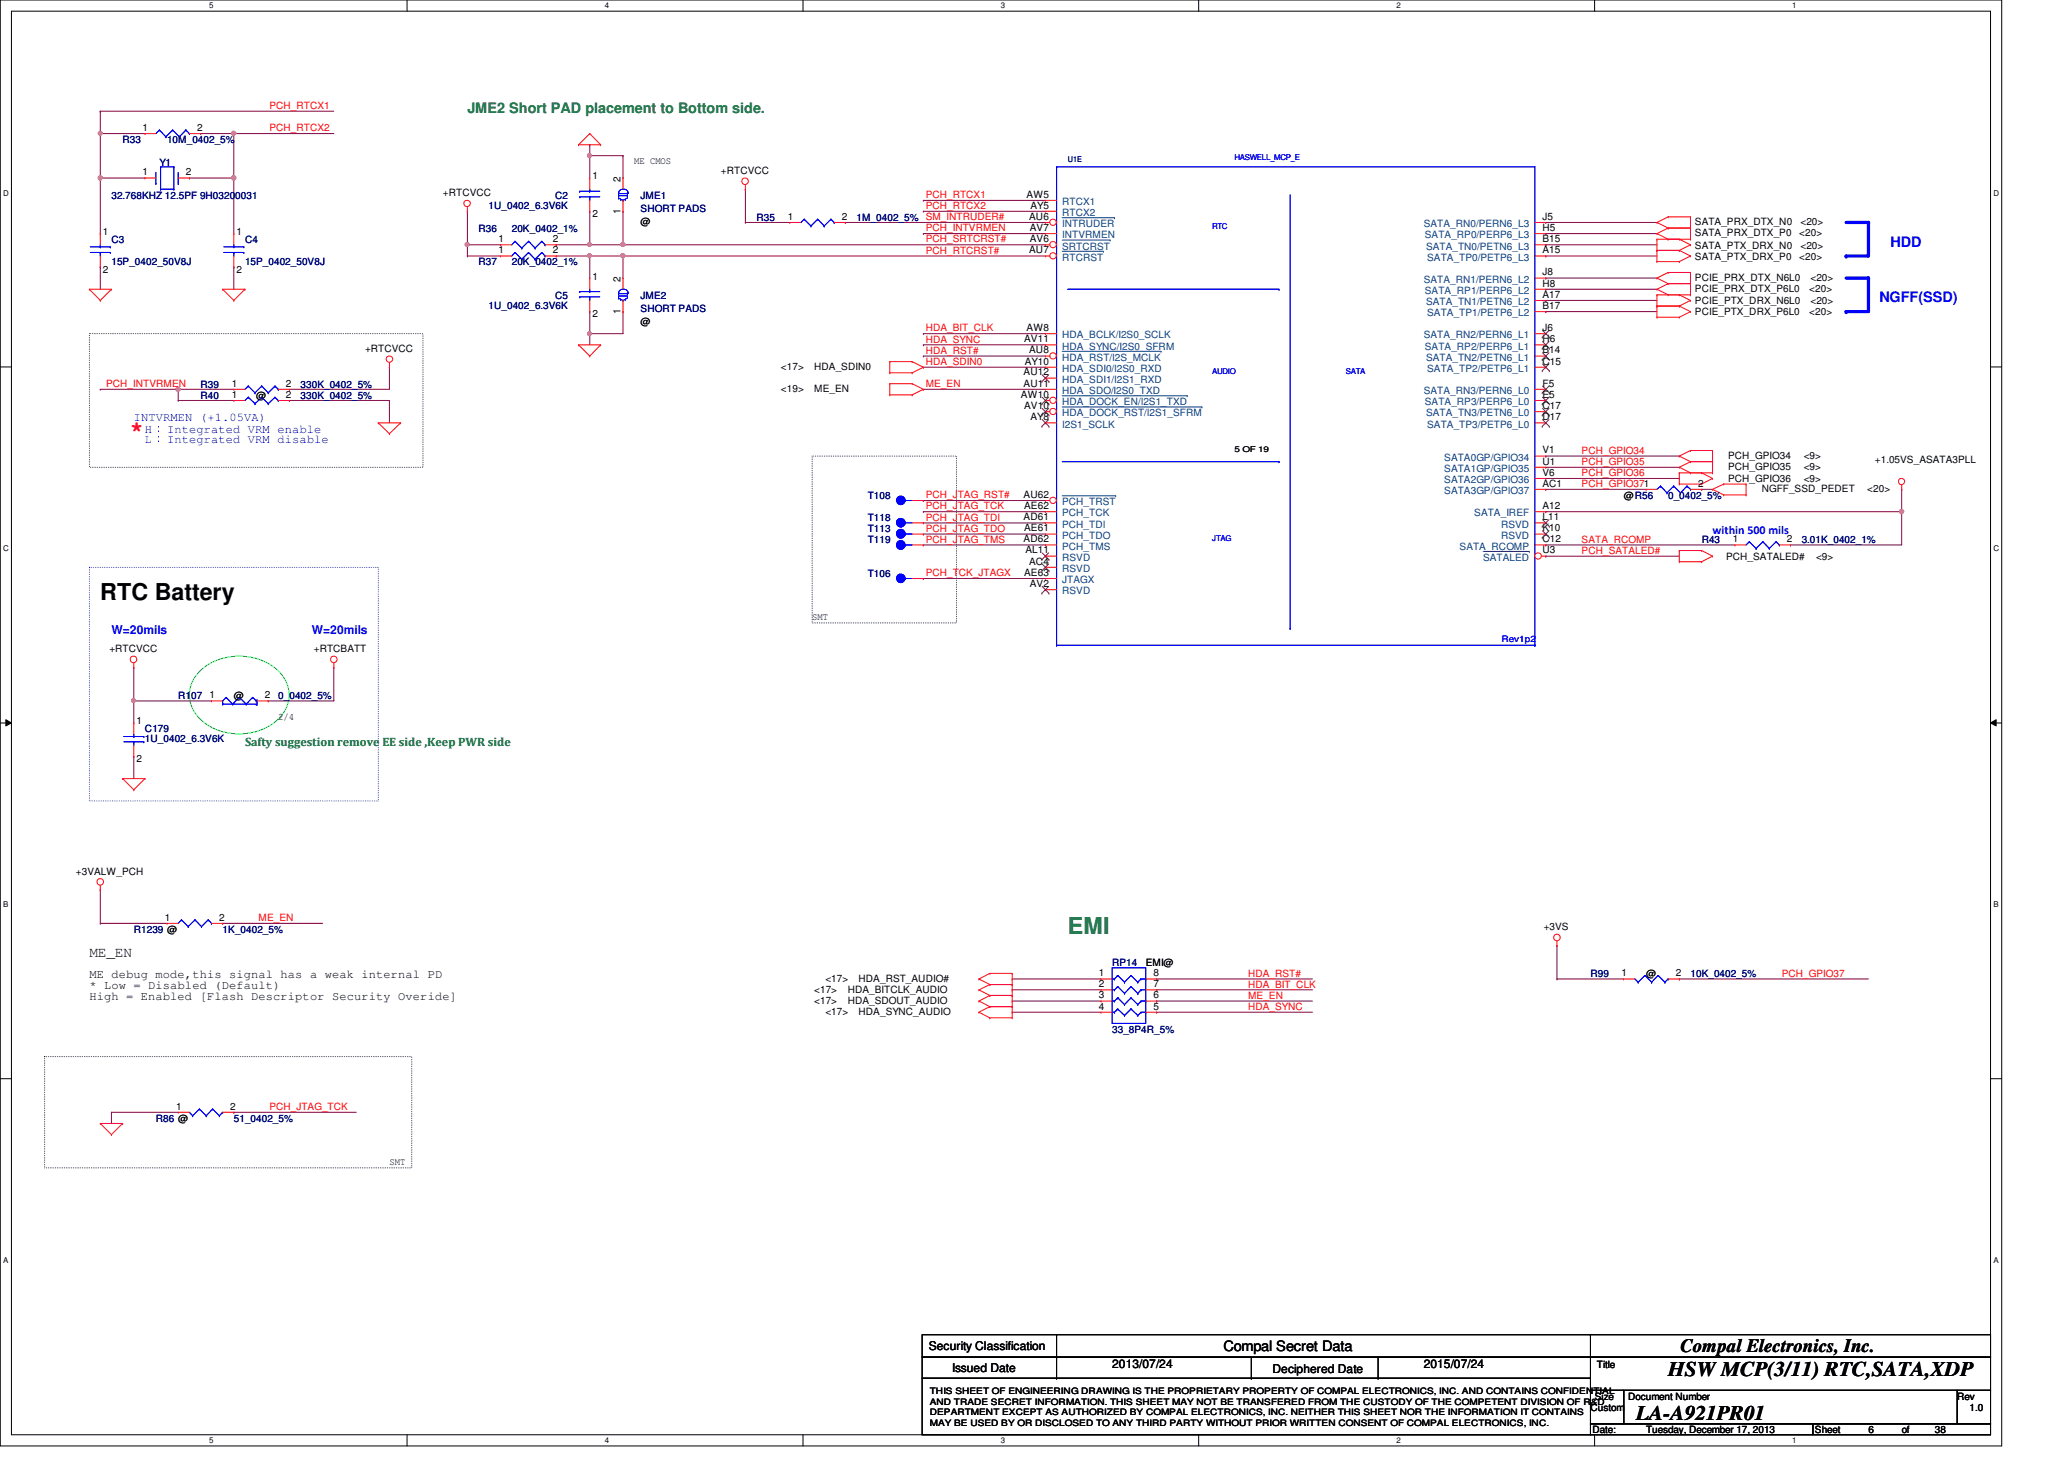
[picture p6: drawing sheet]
<svg xmlns="http://www.w3.org/2000/svg" width="297mm" height="210mm" viewBox="0 0 297 210" stroke-linecap="round" stroke-linejoin="round" font-family="sans-serif">
<path d="M0 0h288.1v208h-288.1zM1.6 1.6h284.9v204.8h-284.9z" fill="none" stroke="#000" stroke-width=".14"/>
<g fill="#fff">
<path d="M30.1 .2h.6v1.2h-.6z"/>
<path d="M30.1 206.6h.6v1.2h-.6z"/>
</g>
<path d="M58.6 0v1.6M58.6 206.4v1.6" fill="none" stroke="#000" stroke-width=".14"/>
<g fill="#fff">
<path d="M87 .2h.6v1.2h-.6z"/>
<path d="M87 206.6h.6v1.2h-.6z"/>
</g>
<path d="M115.6 0v1.6M115.6 206.4v1.6" fill="none" stroke="#000" stroke-width=".14"/>
<g fill="#fff">
<path d="M144 .2h.6v1.2h-.6z"/>
<path d="M144 206.6h.6v1.2h-.6z"/>
</g>
<path d="M172.5 0v1.6M172.5 206.4v1.6" fill="none" stroke="#000" stroke-width=".14"/>
<g fill="#fff">
<path d="M201 .2h.5v1.2h-.5z"/>
<path d="M201 206.6h.5v1.2h-.5z"/>
</g>
<path d="M229.5 0v1.6M229.5 206.4v1.6" fill="none" stroke="#000" stroke-width=".14"/>
<g fill="#fff">
<path d="M257.9 .2h.6v1.2h-.6z"/>
<path d="M257.9 206.6h.6v1.2h-.6z"/>
<path d="M.5 27.2h.7v1.2h-.7z"/>
<path d="M286.9 27.2h.8v1.2h-.8z"/>
<path d="M.5 78.4h.7v1.1h-.7z"/>
<path d="M286.9 78.4h.8v1.1h-.8z"/>
</g>
<path d="M0 52.8h1.6M286.5 52.8h1.6" fill="none" stroke="#000" stroke-width=".14"/>
<g fill="#fff">
<path d="M.5 129.6h.7v1.2h-.7z"/>
<path d="M286.9 129.6h.7v1.2h-.7z"/>
</g>
<path d="M0 104h1.6M.8 103.5l.8 .5-.8 .4zM286.5 104l.8-.5v.9zM286.5 104h1.6" fill="none" stroke="#000" stroke-width=".14"/>
<path d="M.8 103.5l.8 .5-.8 .4zM286.5 104l.8-.5v.9z" fill="#000"/>
<g fill="#fff">
<path d="M.5 180.8h.7v1.1h-.7z"/>
<path d="M286.9 180.8h.7v1.1h-.7z"/>
</g>
<path d="M0 155.2h1.6M286.5 155.2h1.6" fill="none" stroke="#000" stroke-width=".14"/>
<path d="M12.9 48h48v19.2h-48z" fill="none" stroke="#000" stroke-width=".14" stroke-dasharray="0 .3"/>
<path d="M265.7 36.8h3.2" fill="none" stroke="#00f" stroke-width=".47"/>
<circle cx="265.7" cy="36.8" r=".23" fill="#00f"/>
<path d="M265.7 32h3.2" fill="none" stroke="#00f" stroke-width=".47"/>
<circle cx="268.9" cy="32" r=".23" fill="#00f"/>
<path d="M268.9 32v4.8" fill="none" stroke="#00f" stroke-width=".47"/>
<circle cx="268.9" cy="32" r=".23" fill="#00f"/>
<path d="M12.9 81.6h41.5v33.6h-41.5z" fill="none" stroke="#00f" stroke-width=".14" stroke-dasharray="0 .3"/>
<path d="M28.6 96.7a8.4 8.4 0 0 1 11.9 .2 4.7 4.7 0 0 1-1.4 7.3 8.6 8.6 0 0 1-10.5-.9 4.6 4.6 0 0 1 0-6.6z" fill="none" stroke="#00ff40" stroke-width=".14"/>
<path d="M116.9 65.6h20.8v24h-20.8zM6.4 152h52.9v16h-52.9z" fill="none" stroke="#000" stroke-width=".14" stroke-dasharray="0 .3"/>
<path d="M268.9 40v4.8" fill="none" stroke="#00f" stroke-width=".47"/>
<circle cx="268.9" cy="40" r=".23" fill="#00f"/>
<path d="M265.7 44.8h3.2" fill="none" stroke="#00f" stroke-width=".47"/>
<circle cx="265.7" cy="44.8" r=".23" fill="#00f"/>
<path d="M265.7 40h3.2" fill="none" stroke="#00f" stroke-width=".47"/>
<circle cx="268.9" cy="40" r=".23" fill="#00f"/>
<g fill="none" stroke="#800040" stroke-width=".14">
<path d="M14.4 19.2h.1M14.4 19.2v6.4M33.7 19.2h.1M33.7 19.2h14.3M14.4 25.6h.1M14.4 25.6h6.5M27.3 25.6h.1M27.3 25.6h6.4M107.3 32h.1M107.3 27.2h.1M107.3 32h6.4M107.3 27.2v4.8"/>
<path d="M121.7 32h.1M121.7 32h28.7M132.9 30.4h.1M132.9 28.8h.1M132.9 33.6h.1M132.9 30.4h17.5M132.9 28.8h17.5M132.9 33.6h17.5M222.5 32h.1M222.5 33.6h.1M222.5 35.2h.1M222.5 36.8h.1"/>
<path d="M222.5 32h16M222.5 33.6h16M222.5 35.2h16M222.5 36.8h16M132.9 48h.1M132.9 49.6h.1M132.9 51.2h.1M132.9 52.8h.1M132.9 56h.1M132.9 48h17.5M132.9 49.6h17.5M132.9 51.2h17.5"/>
<path d="M132.9 52.8h17.5M132.9 56h17.5M132.9 72h.1M132.9 73.6h.1M132.9 75.2h.1M132.9 76.8h.1M132.9 78.4h.1M132.9 78.4h17.5M132.9 72h17.5M132.9 73.6h17.5M132.9 75.2h17.5M132.9 76.8h17.5"/>
<path d="M222.5 78.4h.1M222.5 67.2h.1M222.5 78.4h27.2M222.5 67.2h19.2M132.9 83.2h.1M132.9 83.2h17.5"/>
</g>
<circle cx="33.6" cy="19.2" r=".31" fill="#f0f"/>
<circle cx="33.6" cy="19.2" r=".31" fill="none" stroke="#f0f" stroke-width=".14"/>
<path d="M28.9 19.2h.1M28.9 19.2h4.8M33.7 19.2h.1M33.7 19.2v14.4M14.4 38.4h.1M14.4 38.4v3.2M33.7 25.6h.1" fill="none" stroke="#800040" stroke-width=".14"/>
<circle cx="33.6" cy="25.6" r=".32" fill="#f0f"/>
<circle cx="33.6" cy="25.6" r=".32" fill="none" stroke="#f0f" stroke-width=".14"/>
<path d="M14.4 16h.1M14.4 19.2h.1M14.4 16h33.6M14.4 19.2h6.5M33.7 38.4h.1M33.7 38.4v3.2" fill="none" stroke="#800040" stroke-width=".14"/>
<circle cx="14.4" cy="19.2" r=".3" fill="#f0f"/>
<circle cx="14.4" cy="19.2" r=".3" fill="none" stroke="#f0f" stroke-width=".14"/>
<path d="M14.4 25.6h.1M14.4 25.6v8" fill="none" stroke="#800040" stroke-width=".14"/>
<circle cx="14.4" cy="25.6" r=".31" fill="#f0f"/>
<circle cx="14.4" cy="25.6" r=".31" fill="none" stroke="#f0f" stroke-width=".14"/>
<path d="M14.4 16h.1M14.4 16v3.2M84.9 44.8h.1M84.9 48h.1M84.9 44.8v3.2M84.9 48h4.8" fill="none" stroke="#800040" stroke-width=".14"/>
<circle cx="84.8" cy="48" r=".3" fill="#f0f"/>
<circle cx="84.8" cy="48" r=".3" fill="none" stroke="#f0f" stroke-width=".14"/>
<path d="M67.3 30.4h.1M67.3 30.4v4.8M84.9 36.8h.1M84.9 36.8v3.2M84.9 36.8h4.8M89.7 36.8h.1M89.7 36.8v3.2M84.9 48h.1M84.9 48v1.6M89.7 44.8h.1M89.7 44.8v3.2" fill="none" stroke="#800040" stroke-width=".14"/>
<circle cx="67.2" cy="35.2" r=".3" fill="#f0f"/>
<circle cx="67.2" cy="35.2" r=".3" fill="none" stroke="#f0f" stroke-width=".14"/>
<path d="M67.3 35.2h.1M67.3 35.2h4.7M84.9 22.4h.1M84.9 22.4v3.2" fill="none" stroke="#800040" stroke-width=".14"/>
<circle cx="84.8" cy="22.4" r=".3" fill="#f0f"/>
<circle cx="84.8" cy="22.4" r=".3" fill="none" stroke="#f0f" stroke-width=".14"/>
<path d="M80 36.8h.1M80 36.8h4.9M84.9 22.4h.1M84.9 22.4h4.8M89.7 22.4h.1M89.7 22.4v3.2" fill="none" stroke="#800040" stroke-width=".14"/>
<circle cx="84.8" cy="36.8" r=".3" fill="#f0f"/>
<circle cx="84.8" cy="36.8" r=".3" fill="none" stroke="#f0f" stroke-width=".14"/>
<path d="M67.3 36.8h.1M67.3 35.2h.1M67.3 36.8h4.7M67.3 35.2v1.6M80 35.2h.1M84.9 20.8h.1M84.9 30.4h.1M84.9 35.2h.1M84.9 20.8v1.6M84.9 30.4v4.8M89.7 30.4h.1M89.7 30.4v4.8h-9.7" fill="none" stroke="#800040" stroke-width=".14"/>
<circle cx="84.8" cy="35.2" r=".3" fill="#f0f"/>
<circle cx="84.8" cy="35.2" r=".3" fill="none" stroke="#f0f" stroke-width=".14"/>
<path d="M89.7 35.2h.1M89.7 35.2h60.7" fill="none" stroke="#800040" stroke-width=".14"/>
<circle cx="89.6" cy="35.2" r=".31" fill="#f0f"/>
<circle cx="89.6" cy="35.2" r=".31" fill="none" stroke="#f0f" stroke-width=".14"/>
<path d="M89.7 36.8h.1M89.7 36.8h60.7" fill="none" stroke="#800040" stroke-width=".14"/>
<circle cx="89.6" cy="36.8" r=".31" fill="#f0f"/>
<circle cx="89.6" cy="36.8" r=".31" fill="none" stroke="#f0f" stroke-width=".14"/>
<path d="M25.7 56h.1M25.7 56h8M41.7 57.6h.1M41.7 56h.1M41.7 57.6h14.3M56 57.6h.1M56 52.8h.1M56 52.8v3.2h-14.3M56 57.6v3.2" fill="none" stroke="#800040" stroke-width=".14"/>
<circle cx="25.6" cy="56" r=".31" fill="#f0f"/>
<circle cx="25.6" cy="56" r=".31" fill="none" stroke="#f0f" stroke-width=".14"/>
<g fill="none" stroke="#800040" stroke-width=".14">
<path d="M14.4 56h.1M14.4 56h11.3M25.7 57.6h.1M25.7 56h.1M25.7 57.6h8M25.7 56v1.6M222.5 65.6h.1M222.5 73.6h.1M222.5 65.6h19.2M222.5 68.8h19.2M222.5 73.6h51.2M241.7 68.8h.1"/>
<path d="M244.9 70.4h.1M244.9 70.4h1.6M257.7 78.4h.1M273.7 73.6h.1M273.7 73.6v4.8h-16M48 96h.1M48 96v4.8M222.5 80h.1M222.5 80h19.2M19.3 100.8h.1M19.3 108.8h.1M19.3 100.8v3.2"/>
<path d="M19.3 108.8v3.2M14.4 128h.1M14.4 132.8h.1M14.4 128v4.8M14.4 132.8h9.6M32 132.8h.1M32 132.8h14.4M145.7 145.6h.1M145.7 144h.1M145.7 145.6h12.7M145.7 144h12.7M166.5 142.4h.1"/>
<path d="M166.5 140.8h.1M166.5 145.6h.1M166.5 145.6h22.4M166.5 142.4h22.4M166.5 140.8h22.4M16 160h.1M16 160h9.7M16 160v1.6M33.7 160h.1M33.7 160h17.6"/>
</g>
<circle cx="273.7" cy="73.6" r=".32" fill="#f0f"/>
<circle cx="273.7" cy="73.6" r=".32" fill="none" stroke="#f0f" stroke-width=".14"/>
<path d="M273.7 70.4h.1M273.7 70.4v3.2M19.3 100.8h.1M19.3 100.8h11.1M145.7 140.8h.1M145.7 142.4h.1M145.7 140.8h12.7M145.7 142.4h12.7M166.5 144h.1M166.5 144h22.4" fill="none" stroke="#800040" stroke-width=".14"/>
<circle cx="19.2" cy="100.8" r=".3" fill="#f0f"/>
<circle cx="19.2" cy="100.8" r=".3" fill="none" stroke="#f0f" stroke-width=".14"/>
<g fill="none" stroke="#800040" stroke-width=".14">
<path d="M222.5 40h.1M222.5 41.6h.1M222.5 43.2h.1M222.5 44.8h.1M222.5 40h16M222.5 41.6h16M222.5 43.2h16M222.5 44.8h16M222.5 70.4h.1M222.5 70.4h14.4M19.3 96h.1M19.3 96v4.8"/>
<path d="M38.6 100.8h.1M38.6 100.8h9.4M224.1 136h.1M224.1 136v4.8M224.1 140.8h.1M224.1 140.8h9.6M241.7 140.8h.1M241.7 140.8h27.2"/>
</g>
<g fill="none" stroke="#f00" stroke-width=".14">
<path d="M84.9 19.2h.1M84.9 19.2l1.5 1.6M84.9 19.2l-1.6 1.6M67.3 30.4h.1M67.3 29.8v.6M83.3 20.8h.1M83.3 20.8h3.1M86.4 20.8h.1M107.3 27.2h.1M107.3 26.6v.6M113.7 32h.1M113.7 32h1.6"/>
<path d="M120.1 32h1.6M121.7 32h.1M238.5 33.6h.1M238.5 34.4h.1M238.5 36h.1M238.5 37.6h.1M238.5 32h.1M238.5 33.6l1.6 .8M238.5 34.4h4.8M238.5 34.4v3.2M238.5 36h3.2M238.5 37.6h3.2"/>
<path d="M238.5 32l1.6 .8M240.1 32.8h.1M240.1 34.4h.1M240.1 31.2h.1M240.1 39.2h.1M240.1 32.8h3.2M240.1 32.8l-1.6 .8M240.1 31.2h3.2M240.1 31.2l-1.6 .8M240.1 39.2h3.2M240.1 39.2l-1.6 .8M241.7 34.4h.1"/>
<path d="M241.7 36h.1M241.7 37.6h.1M241.7 34.4l1.6 .8M241.7 36l1.6 .8M243.3 34.4h.1M243.3 32.8h.1M243.3 35.2h.1M243.3 36.8h.1M243.3 31.2h.1M243.3 39.2h.1M243.3 31.2v3.2M243.3 39.2v3.2"/>
<path d="M243.3 35.2l-1.6 .8M243.3 36.8l-1.6 .8M12.9 41.6h.1M12.9 41.6h3.1M12.9 41.6l1.5 1.6M14.4 43.2h.1M16 41.6h.1M16 41.6l-1.6 1.6M32 41.6h.1M32 41.6h3.3M32 41.6l1.7 1.6M33.7 43.2h.1"/>
<path d="M35.3 41.6h.1M35.3 41.6l-1.6 1.6M56 52.8h.1M56 52.2v.6M83.3 49.6h.1M83.3 49.6h3.1M83.3 49.6l1.6 1.6M84.9 51.2h.1M86.4 49.6h.1M86.4 49.6l-1.5 1.6M128.1 53.6h.1M128.1 52h.1"/>
<path d="M128.1 56.8h.1M128.1 55.2h.1M128.1 52h3.2M128.1 53.6h3.2M128.1 52v1.6M128.1 55.2v1.6M128.1 55.2h3.2M128.1 56.8h3.2M131.3 52h.1M131.3 53.6h.1M131.3 55.2h.1M131.3 56.8h.1"/>
<path d="M131.3 52l1.6 .8M131.3 55.2l1.6 .8M132.9 52.8h.1M132.9 56h.1M132.9 52.8l-1.6 .8M132.9 56l-1.6 .8M238.5 41.6h.1M238.5 42.4h.1M238.5 44h.1M238.5 45.6h.1M238.5 40h.1M238.5 42.4v3.2"/>
<path d="M238.5 41.6l1.6 .8M238.5 42.4h4.8M238.5 44h3.2M238.5 45.6h3.2M238.5 40l1.6 .8M240.1 40.8h.1M240.1 42.4h.1M240.1 40.8h3.2M240.1 40.8l-1.6 .8M241.7 42.4h.1M241.7 44h.1M241.7 45.6h.1"/>
<path d="M241.7 42.4l1.6 .8M241.7 44l1.6 .8M243.3 42.4h.1M243.3 40.8h.1M243.3 43.2h.1M243.3 44.8h.1M243.3 43.2l-1.6 .8M243.3 44.8l-1.6 .8M54.4 60.8h.1M54.4 60.8h3.3M54.4 60.8l1.6 1.6M56 62.4h.1"/>
<path d="M57.7 60.8h.1M57.7 60.8l-1.7 1.6M241.7 79.2h.1M241.7 67.2h.1M241.7 68h.1M241.7 69.6h.1M241.7 65.6h.1M241.7 79.2h3.2M241.7 68v1.6M241.7 79.2v1.6M241.7 67.2l1.6 .8M241.7 68h4.8"/>
<path d="M241.7 69.6h3.2M241.7 65.6l1.6 .8M243.3 66.4h.1M243.3 68h.1M243.3 64.8h.1M243.3 66.4h3.2M243.3 66.4l-1.6 .8M243.3 64.8h3.2M243.3 64.8l-1.6 .8M244.9 79.2h.1M244.9 68h.1M244.9 69.6h.1"/>
<path d="M244.9 79.2l1.6 .8M244.9 68l1.6 .8M246.5 68h.1M246.5 66.4h.1M246.5 70.4h.1M246.5 68.8h.1M246.5 64.8h.1M246.5 64.8v3.2M246.5 70.4l1.6 .8M246.5 68.8l-1.6 .8M248.1 69.6h.1M248.1 71.2h.1"/>
<path d="M248.1 69.6h3.2M248.1 69.6l-1.6 .8M248.1 71.2h3.2M251.3 71.2h.1M251.3 69.6h.1M251.3 69.6v1.6M273.7 70.4h.1M273.7 69.8v.6M19.3 96h.1M19.3 95.4v.6M48 96h.1M48 95.4v.6"/>
<path d="M241.7 80.8h.1M241.7 80.8h3.2M244.9 80.8h.1M246.5 80h.1M246.5 80l-1.6 .8M17.6 112h.1M17.6 112h3.3M17.6 112l1.7 1.6M19.3 113.6h.1M20.9 112h.1M20.9 112l-1.6 1.6M14.4 128h.1"/>
<path d="M14.4 127.4v.6M24 132.8h.1M24 132.8h1.7M30.4 132.8h1.6M32 132.8h.1M224.1 136h.1M224.1 135.4v.6M140.9 145.6h.1M140.9 142.4h.1M140.9 140.8h.1M140.9 144h.1M140.9 145.6l1.5 .8"/>
<path d="M140.9 142.4l1.5 .8M140.9 140.8l1.5 .8M140.9 144l1.5 .8M142.4 144.8h.1M142.4 146.4h.1M142.4 141.6h.1M142.4 143.2h.1M142.4 140h.1M142.4 144.8l-1.5 .8M142.4 144.8h3.3M142.4 146.4h3.3M142.4 141.6l-1.5 .8"/>
<path d="M142.4 141.6h3.3M142.4 143.2h3.3M142.4 140l-1.5 .8M142.4 140h3.3M142.4 143.2l-1.5 .8M145.7 144.8h.1M145.7 146.4h.1M145.7 141.6h.1M145.7 143.2h.1M145.7 140h.1M145.7 140v6.4M14.4 161.6h.1"/>
<path d="M14.4 161.6h3.2M14.4 161.6l1.6 1.6M16 163.2h.1M17.6 161.6h.1M17.6 161.6l-1.6 1.6"/>
<circle cx="67.2" cy="29.3" r=".46"/>
<circle cx="107.2" cy="26.1" r=".47"/>
<circle cx="56" cy="51.7" r=".46"/>
<circle cx="273.7" cy="69.3" r=".45"/>
<circle cx="19.2" cy="94.9" r=".47"/>
<circle cx="48" cy="94.9" r=".47"/>
<circle cx="14.4" cy="126.9" r=".47"/>
<circle cx="224.1" cy="134.9" r=".47"/>
</g>
<g fill="none" stroke="#000" stroke-width=".14">
<path d="M132.7 192h96.2v3.2h-96.2zM132.7 195.2h96.2v3.1h-96.2zM132.7 198.3h96.2v8.1h-96.2zM152.1 195.2h.1M152.1 198.3h.1M152.1 192v6.3M180.1 198.3h.1M180.1 195.2v3.1M198.3 198.3h.1M198.3 195.2v3.1M228.9 192h57.6v3.2h-57.6zM228.9 195.2h57.6v4.8h-57.6z"/>
<path d="M228.9 200h4.8v4.9h-4.8zM228.9 204.9h32v1.5h-32zM233.7 200h48v4.9h-48zM260.9 204.9h25.6v1.5h-25.6zM281.7 200h4.8v4.9h-4.8z"/>
</g>
<g fill="none" stroke="#00f" stroke-width=".14">
<path d="M115.7 31.5h.1M115.7 31.5l-.4 .5M115.7 31.5l1 1M116.7 32.5h.1M117.7 31.5h.1M117.7 31.5l-1 1M117.7 31.5l.9 1M118.6 32.5h.1M119.6 31.5h.1M119.6 31.5l-1 1M119.6 31.5l.5 .5M120.1 32h.1"/>
<path d="M26.1 132.3h.1M26.1 132.3l-.4 .5M26.1 132.3l1 1M27.1 133.3h.1M28.1 132.3h.1M28.1 132.3l-1 1M28.1 132.3l.9 1M29 133.3h.1M30 132.3h.1M30 132.3l-1 1M30 132.3l.4 .5M30.4 132.8h.1"/>
</g>
<circle cx="129.6" cy="83.2" r=".62" fill="#00f"/>
<g fill="none" stroke="#00f" stroke-width=".14">
<path d="M130.3 83.2h.1M130.3 83.2h1"/>
<circle cx="129.6" cy="83.2" r=".62"/>
</g>
<circle cx="129.6" cy="83.2" r=".62" fill="#00f"/>
<g fill="none" stroke="#00f" stroke-width=".14">
<path d="M152.1 24h.1M152.1 24h68.8v68.8M152.1 24v68.8M185.7 28v62.4M153.7 41.6h30.4M184.1 41.6h.1M152.9 66.4h31.2M184.1 66.4h.1M130.3 83.2h.1M130.3 83.2h1M152.1 92.8h.1M152.1 92.8h68.8"/>
<path d="M185.7 90.4h.1M220.9 92.8h.1"/>
<circle cx="129.6" cy="83.2" r=".62"/>
</g>
<path d="M150.4 33.6h.1M150.4 33.6h1.7M131.3 83.2h1.6M132.9 83.2h.1" fill="none" stroke="#f00" stroke-width=".14"/>
<circle cx="151.6" cy="35.2" r=".46" fill="#fff"/>
<g fill="none" stroke="#f00" stroke-width=".14">
<path d="M150.4 35.2h.1M150.4 35.2h.7"/>
<circle cx="151.6" cy="35.2" r=".46"/>
</g>
<path d="M152.9 34.5h6.9M159.8 34.5h.1" fill="none" stroke="#004080" stroke-width=".14"/>
<circle cx="151.6" cy="36.8" r=".46" fill="#fff"/>
<g fill="none" stroke="#f00" stroke-width=".14">
<path d="M150.4 36.8h.1M150.4 28.8h.1M150.4 36.8h.7M150.4 28.8h1.7M220.9 36.8h1.6M220.9 32h1.6M220.9 33.6h1.6M220.9 35.2h1.6M222.5 32h.1M222.5 33.6h.1M222.5 35.2h.1M222.5 36.8h.1"/>
<path d="M220.9 41.6h1.6M220.9 40h1.6M220.9 43.2h1.6M220.9 44.8h1.6M220.9 49.6h1.6M220.9 48h1.6M220.9 51.2h1.6M220.9 52.8h1.6M220.9 56h1.6M220.9 57.6h1.6M220.9 59.2h1.6M222.5 41.6h.1"/>
<path d="M222.5 40h.1M222.5 43.2h.1M222.5 44.8h.1M222.5 49.6h.1M222.5 48h.1M222.5 51.2h.1M222.5 52.8h.1M222.5 56h.1M222.5 57.6h.1M222.5 59.2h.1M220.9 60.8h1.6M220.9 65.6h1.6"/>
<path d="M220.9 67.2h1.6M220.9 68.8h1.6M220.9 70.4h1.6M220.9 73.6h1.6M220.9 78.4h1.6M222.5 60.8h.1M222.5 65.6h.1M222.5 67.2h.1M222.5 68.8h.1M222.5 70.4h.1M222.5 73.6h.1M222.5 78.4h.1"/>
<circle cx="151.6" cy="36.8" r=".46"/>
</g>
<path d="M152.9 36.2h5.9M158.8 36.2h.1" fill="none" stroke="#004080" stroke-width=".14"/>
<g fill="none" stroke="#804000" stroke-width=".14">
<path d="M221.9 50.1h.1M221.9 48.5h.1M221.9 51.7h.1M221.9 53.3h.1M221.9 56.5h.1M221.9 58.1h.1M221.9 59.7h.1M222 49.1l1 1M222 47.5l1 1M222 50.8l1 .9M222 52.4l1 .9M222 55.5l1 1"/>
<path d="M222 57.1l1 1M222 58.8l1 .9M222.9 49.1l-1 1M222.9 47.5l-1 1M222.9 50.8l-1 .9M222.9 52.4l-1 .9M222.9 55.5l-1 1M222.9 57.1l-1 1M222.9 58.8l-1 .9M223 50.1h.1M223 48.5h.1M223 51.7h.1"/>
<path d="M223 53.3h.1M223 56.5h.1M223 58.1h.1M223 59.7h.1M221.9 61.3h.1M222 60.4l1 .9M222.9 60.4l-1 .9M223 61.3h.1"/>
</g>
<circle cx="151.6" cy="32" r=".46" fill="#fff"/>
<g fill="none" stroke="#f00" stroke-width=".14">
<path d="M150.4 32h.1M150.4 30.4h.1M150.4 32h.7M150.4 30.4h1.7M150.4 83.2h.1M150.4 83.2h1.7"/>
<circle cx="151.6" cy="32" r=".46"/>
</g>
<path d="M152.9 31.3h7.5M160.4 31.3h.1" fill="none" stroke="#004080" stroke-width=".14"/>
<circle cx="221.4" cy="80" r=".46" fill="#fff"/>
<g fill="none" stroke="#f00" stroke-width=".14">
<path d="M150.4 48h.1M150.4 49.6h.1M150.4 48h1.7M150.4 49.6h1.7M150.4 60.8h.1M150.4 60.8h1.7M150.4 84.8h.1M150.4 80h.1M150.4 81.6h.1M150.4 80h1.7M150.4 84.8h1.7M150.4 81.6h1.7"/>
<path d="M221.9 80h.6M222.5 80h.1"/>
<circle cx="221.4" cy="80" r=".46"/>
</g>
<path d="M213.4 79.3h6.7M220.1 79.3h.1" fill="none" stroke="#004080" stroke-width=".14"/>
<g fill="none" stroke="#804000" stroke-width=".14">
<path d="M149.9 61.3h.1M150 60.4l1 .9M150 79.5l1 1M150.9 60.4l-1 .9M150.9 79.5l-1 1M151 61.3h.1M149.9 85.3h.1M149.9 80.5h.1M149.9 82.1h.1M150 84.4l1 .9M150 81.2l1 .9M150.9 84.4l-1 .9"/>
<path d="M150.9 81.2l-1 .9M151 85.3h.1M151 80.5h.1M151 82.1h.1"/>
</g>
<circle cx="151.6" cy="51.2" r=".46" fill="#fff"/>
<g fill="none" stroke="#f00" stroke-width=".14">
<path d="M150.4 51.2h.1M150.4 52.8h.1M150.4 56h.1M150.4 54.4h.1M150.4 51.2h.7M150.4 52.8h1.7M150.4 56h1.7M150.4 54.4h1.7"/>
<circle cx="151.6" cy="51.2" r=".46"/>
</g>
<path d="M152.9 50.5h14.2M167.1 50.5h.1" fill="none" stroke="#004080" stroke-width=".14"/>
<path d="M149.9 54.9h.1M150 53.9l1 1M150.9 53.9l-1 1M151 54.9h.1" fill="none" stroke="#804000" stroke-width=".14"/>
<circle cx="151.6" cy="57.6" r=".46" fill="#fff"/>
<g fill="none" stroke="#f00" stroke-width=".14">
<path d="M150.4 57.6h.1M150.4 57.6h.7"/>
<circle cx="151.6" cy="57.6" r=".46"/>
</g>
<path d="M149.9 58.1h.1M150 57.1l1 1M150.9 57.1l-1 1M151 58.1h.1" fill="none" stroke="#804000" stroke-width=".14"/>
<path d="M152.9 56.9h18M170.9 56.9h.1" fill="none" stroke="#004080" stroke-width=".14"/>
<circle cx="151.6" cy="59.2" r=".46" fill="#fff"/>
<g fill="none" stroke="#f00" stroke-width=".14">
<path d="M150.4 59.2h.1M150.4 59.2h.7"/>
<circle cx="151.6" cy="59.2" r=".46"/>
</g>
<path d="M149.9 59.7h.1M150 58.8l1 .9M150.9 58.8l-1 .9M151 59.7h.1" fill="none" stroke="#804000" stroke-width=".14"/>
<path d="M152.9 58.5h20.1M173 58.5h.1" fill="none" stroke="#004080" stroke-width=".14"/>
<circle cx="151.6" cy="72" r=".46" fill="#fff"/>
<g fill="none" stroke="#f00" stroke-width=".14">
<path d="M20.9 19.2h.1M20.9 19.2h1.5M27.3 19.2h1.6M28.9 19.2h.1M33.7 33.6h.1M33.7 38.4h.1M33.7 33.6v1.6M33.7 36.8v1.6M84.9 25.6h.1M84.9 30.4h.1M84.9 25.6v1.6M84.9 28.8v1.6"/>
<path d="M89.7 44.8h.1M89.7 40h.1M89.7 40v1.6M89.7 43.2v1.6M150.4 72h.1M150.4 73.6h.1M150.4 75.2h.1M150.4 76.8h.1M150.4 78.4h.1M150.4 72h.7M150.4 73.6h1.7M150.4 75.2h1.7"/>
<path d="M150.4 76.8h1.7M150.4 78.4h1.7M220.9 75.2h1.6M220.9 76.8h1.6M222.5 76.8h.1M222.5 75.2h.1M19.3 104h.1M19.3 108.8h.1M19.3 104v1.6M19.3 107.2v1.6M30.4 100.8h.1M30.4 100.8h1.6"/>
<path d="M37 100.8h1.6M38.6 100.8h.1M25.7 160h.1M25.7 160h1.6M32 160h1.7M33.7 160h.1"/>
<circle cx="151.6" cy="72" r=".46"/>
</g>
<path d="M152.9 71.3h7.7M160.6 71.3h.1" fill="none" stroke="#004080" stroke-width=".14"/>
<path d="M221.9 77.3h.1M221.9 75.7h.1M222 76.4l1 .9M222 74.8l1 .9M222.9 76.4l-1 .9M222.9 74.8l-1 .9M223 77.3h.1M223 75.7h.1" fill="none" stroke="#804000" stroke-width=".14"/>
<g fill="none" stroke="#00f" stroke-width=".14">
<path d="M22.9 18.7h.1M22.9 18.7l-.5 .5M22.9 18.7l1 1M23.9 19.7h.1M24.8 18.7h.1M24.8 18.7l-.9 1M24.8 18.7l1 1M25.8 19.7h.1M26.8 18.7h.1M26.8 18.7l-1 1M26.8 18.7l.5 .5M27.3 19.2h.1"/>
<path d="M32.2 36.3h2.9M32.2 35.5h2.9M33.7 35.5h.1M33.7 36.3h.1M33.7 35.2v.3M33.7 36.3v.5M35.1 36.3h.1M35.1 35.5h.1M83.4 28.3h.1M83.4 27.5h.1M83.4 28.3h2.9M83.4 27.5h2.9"/>
<path d="M84.9 27.5h.1M84.9 28.3h.1M84.9 27.2v.3M84.9 28.3v.5M89 42.6h.1M89 42.1h.1M89 42.2h.1M89 42.9h.1M89 42.2a.7 .7 0 0 1 .7-.6 .7 .7 0 0 1 .7 .6M89 42.6h1.3M89 42.1v.1M89 42.6v.1"/>
<path d="M89 42.2h1.3M89 42.9l.3 .2M89.3 43.1h.1M89.3 43.1l.4 .1M89.7 43.2h.1M90 43.1h.1M90 43.1l-.3 .1M90.3 42.6h.1M90.3 42.7h.1M90.3 42.2h.1M90.3 42.1v.1M90.3 42.6v.1"/>
<path d="M90.3 42.9l-.3 .2M17.8 106.7h2.9M17.8 106h2.9M19.3 106h.1M19.3 106.7h.1M19.3 105.6v.4M19.3 106.7v.5M20.7 106.7h.1M20.7 106h.1M32 101.3h.1M32 101.3h4.9M32.6 100.3h.1"/>
<path d="M32.6 100.3l-.6 .5v.5M32.6 100.3l.9 1M33.5 101.3h.1M34.5 100.3h.1M34.5 100.3l-1 1M34.5 100.3l.9 1M35.4 101.3h.1M36.4 100.3h.1M36.4 100.3l-1 1M36.4 100.3l.5 .5M36.9 100.8h.1M36.9 101.3h.1"/>
<path d="M37 101.3h.1M37 100.7v.6M28.7 159.6h.1M28.7 159.6l-1 .9M28.7 159.6l1 .9M30.6 159.6h.1M30.6 159.6l-.9 .9M30.6 159.6l1 .9M27.3 160l.4 .5M27.7 160.5h.1M29.7 160.5h.1M31.6 160.5h.1"/>
<path d="M32 160h.1M32 160l-.4 .5"/>
</g>
<circle cx="129.6" cy="78.4" r=".63" fill="#00f"/>
<g fill="none" stroke="#00f" stroke-width=".14">
<path d="M130.3 78.4h.1M130.3 78.4h1"/>
<circle cx="129.6" cy="78.4" r=".63"/>
</g>
<circle cx="129.6" cy="78.4" r=".63" fill="#00f"/>
<g fill="none" stroke="#00f" stroke-width=".14">
<path d="M74.1 34.7h.1M74.1 36.3h.1M74.1 34.7l-.4 .5M74.1 34.7l1 1M74.1 36.3l-.4 .5M74.1 36.3l1 1M75.1 35.7h.1M75.1 37.3h.1M76.1 34.7h.1M76.1 36.3h.1M76.1 34.7l-1 1M76.1 34.7l.9 1"/>
<path d="M76.1 36.3l-1 1M76.1 36.3l.9 1M77 35.7h.1M77 37.3h.1M78 34.7h.1M78 36.3h.1M78 34.7l-1 1M78 34.7l.4 .5M78 36.3l-1 1M78 36.3l.4 .5M78.4 35.2h.1M78.4 36.8h.1"/>
<path d="M35.7 57.1h.1M35.7 57.1l-.4 .5M35.7 57.1l1 1M36.7 58.1h.1M37.7 57.1h.1M37.7 57.1l-1 1M37.7 57.1l.9 1M38.6 58.1h.1M39.6 57.1h.1M39.6 57.1l-1 1M39.6 57.1l.4 .5M40 57.6h.1"/>
<path d="M83.4 42.7h.1M83.4 42h.1M83.4 42.7h2.9M83.4 42h2.9M84.9 42h.1M84.9 42.7h.1M84.9 41.6v.4M84.9 42.7v.5M130.3 78.4h.1M130.3 78.4h1"/>
<circle cx="129.6" cy="78.4" r=".63"/>
</g>
<g fill="none" stroke="#f00" stroke-width=".14">
<path d="M72 35.2h.1M72 36.8h.1M72 35.2h1.7M72 36.8h1.7M78.4 35.2h1.6M78.4 36.8h1.6M80 35.2h.1M80 36.8h.1M33.7 57.6h.1M33.7 57.6h1.6M40 57.6h1.7M41.7 57.6h.1"/>
<path d="M84.9 40h.1M84.9 44.8h.1M84.9 40v1.6M84.9 43.2v1.6M131.3 78.4h1.6M132.9 78.4h.1"/>
</g>
<circle cx="129.6" cy="72" r=".62" fill="#00f"/>
<g fill="none" stroke="#00f" stroke-width=".14">
<path d="M130.3 72h.1M130.3 72h1"/>
<circle cx="129.6" cy="72" r=".62"/>
</g>
<circle cx="129.6" cy="72" r=".62" fill="#00f"/>
<g fill="none" stroke="#00f" stroke-width=".14">
<path d="M130.3 72h.1M130.3 72h1"/>
<circle cx="129.6" cy="72" r=".62"/>
</g>
<path d="M131.3 72h1.6M132.9 72h.1" fill="none" stroke="#f00" stroke-width=".14"/>
<circle cx="129.6" cy="75.2" r=".62" fill="#00f"/>
<g fill="none" stroke="#00f" stroke-width=".14">
<path d="M130.3 75.2h.1M130.3 75.2h1"/>
<circle cx="129.6" cy="75.2" r=".62"/>
</g>
<circle cx="129.6" cy="75.2" r=".62" fill="#00f"/>
<g fill="none" stroke="#00f" stroke-width=".14">
<path d="M35.7 55.5h.1M35.7 55.5l-.4 .5M35.7 55.5l1 1M36.7 56.5h.1M37.7 55.5h.1M37.7 55.5l-1 1M37.7 55.5l.9 1M38.6 56.5h.1M39.6 55.5h.1M39.6 55.5l-1 1M39.6 55.5l.4 .5M40 56h.1"/>
<path d="M130.3 75.2h.1M130.3 75.2h1M251.8 77.9h.1M251.8 77.9l-.5 .5M251.8 77.9l.9 1M252.7 78.9h.1M253.7 77.9h.1M253.7 77.9l-1 1M253.7 77.9l.9 1M254.6 78.9h.1M255.6 77.9h.1M255.6 77.9l-1 1"/>
<path d="M255.6 77.9l.5 .5M256.1 78.4h.1"/>
<circle cx="129.6" cy="75.2" r=".62"/>
</g>
<path d="M33.7 56h.1M33.7 56h1.6M40 56h1.7M41.7 56h.1M131.3 75.2h1.6M132.9 75.2h.1M249.7 78.4h.1M249.7 78.4h1.6M256.1 78.4h1.6M257.7 78.4h.1" fill="none" stroke="#f00" stroke-width=".14"/>
<circle cx="129.6" cy="76.8" r=".63" fill="#00f"/>
<g fill="none" stroke="#00f" stroke-width=".14">
<path d="M130.3 76.8h.1M130.3 76.8h1"/>
<circle cx="129.6" cy="76.8" r=".63"/>
</g>
<circle cx="129.6" cy="76.8" r=".63" fill="#00f"/>
<g fill="none" stroke="#00f" stroke-width=".14">
<path d="M13 36.3h2.9M13 35.5h2.9M14.4 35.5h.1M14.4 36.3h.1M14.4 35.2v.3M14.4 36.3v.5M15.9 36.3h.1M15.9 35.5h.1M22.4 26.4h.1M22.4 24.8v1.6M23.1 27.2h.1M23.1 24h.1"/>
<path d="M23.1 24v3.2M23.1 27.2h1.9M23.1 24h1.9M25 27.2h.1M25 24h.1M25 24v3.2M25.7 26.4h.1M25.7 24.8v1.6M89 28.2h.1M89 27.7h.1M89 27.9h.1M89 28.5h.1"/>
<path d="M89 27.9a.7 .7 0 0 1 .7-.7 .7 .7 0 0 1 .7 .7M89 28.2h1.3M89 27.7v.2M89 28.2v.1M89 27.9h1.3M89 28.5l.3 .2M89.3 28.7h.1M89.3 28.7l.4 .1M89.7 28.8h.1M90 28.7h.1M90 28.7l-.3 .1M90.3 28.2h.1"/>
<path d="M90.3 28.3h.1M90.3 27.9h.1M90.3 27.7v.2M90.3 28.2v.1M90.3 28.5l-.3 .2M130.3 76.8h.1M130.3 76.8h1M239 69.9h.1M239 69.9l-.5 .5M239 69.9l.9 1M239.9 70.9h.1M240.9 69.9h.1"/>
<path d="M240.9 69.9l-1 1M240.9 69.9l.9 1M241.8 70.9h.1M242.8 69.9h.1M242.8 69.9l-1 1M242.8 69.9l.5 .5M243.3 70.4h.1M160.1 139.2h4.8v8h-4.8zM160.1 140.8h.3M160.1 142.4h.3M160.1 144h.3M160.1 145.6h.3"/>
<path d="M160.4 140.8h.1M160.4 142.4h.1M160.4 144h.1M160.4 145.6h.1M160.7 145.3h.1M160.7 145.3l-.3 .3M160.9 140.3h.1M160.9 141.9h.1M160.9 143.6h.1M160.9 145.2h.1M160.9 140.3l-.2 .2M160.9 141.9l-.5 .5"/>
<path d="M160.9 143.6l-.5 .4M160.9 145.2l-.2 .1M160.9 140.3l-.5 .5M160.9 140.3l.9 1M160.9 141.9l.9 1M160.9 143.6l.9 .9M160.9 145.2l.9 .9M161.8 141.3h.1M161.8 142.9h.1M161.8 144.5h.1M161.8 146.1h.1M162.8 140.3h.1"/>
<path d="M162.8 141.9h.1M162.8 143.6h.1M162.8 145.2h.1M162.8 140.3l-1 1M162.8 140.3l.9 1M162.8 141.9l-1 1M162.8 141.9l.9 1M162.8 143.6l-1 .9M162.8 143.6l.9 .9M162.8 145.2l-1 .9M162.8 145.2l.9 .9M163.7 141.3h.1"/>
<path d="M163.7 142.9h.1M163.7 144.5h.1M163.7 146.1h.1M164.2 145.6h.1M164.2 140.8h.1M164.2 142.4h.1M164.2 144h.1M164.2 140.8h.7M164.2 142.4h.7M164.2 144h.7M164.2 145.6h.7M164.2 145.6l-.5 .5"/>
<path d="M164.2 140.8l-.5 .5M164.2 142.4l-.5 .5M164.2 144l-.5 .5M164.9 145.6h.1M164.9 140.8h.1M164.9 144h.1M235.3 140.8l.5 .5M235.8 141.3h.1M236.7 140.3h.1M236.7 140.3l-.9 1M236.7 140.3l1 1M237.7 141.3h.1"/>
<path d="M238.6 140.3h.1M238.6 140.3l-.9 1M238.6 140.3l1 1M239.6 141.3h.1M240.1 140.8h.1M240.1 140.8l-.5 .5"/>
<circle cx="129.6" cy="76.8" r=".63"/>
</g>
<g fill="none" stroke="#f00" stroke-width=".14">
<path d="M14.4 33.6h.1M14.4 38.4h.1M14.4 33.6v1.6M14.4 36.8v1.6M20.9 25.6h.1M20.9 25.6h1.5M25.7 25.6h1.6M27.3 25.6h.1M89.7 30.4h.1M89.7 25.6h.1M89.7 25.6v1.6M89.7 28.8v1.6"/>
<path d="M131.3 76.8h1.6M132.9 76.8h.1M236.9 70.4h.1M236.9 70.4h1.6M243.3 70.4h1.6M244.9 70.4h.1M158.4 140.8h.1M158.4 142.4h.1M158.4 144h.1M158.4 145.6h.1M158.4 140.8h1.7M158.4 142.4h1.7"/>
<path d="M158.4 144h1.7M158.4 145.6h1.7M164.9 140.8h1.6M164.9 142.4h1.6M164.9 144h1.6M164.9 145.6h1.6M166.5 140.8h.1M166.5 142.4h.1M166.5 144h.1M166.5 145.6h.1M233.7 140.8h.1M233.7 140.8h1.6"/>
<path d="M240.1 140.8h1.6M241.7 140.8h.1"/>
</g>
<circle cx="33.6" cy="19.2" r=".31" fill="#f0f"/>
<circle cx="33.6" cy="19.2" r=".31" fill="none" stroke="#f0f" stroke-width=".14"/>
<circle cx="33.6" cy="25.6" r=".32" fill="#f0f"/>
<circle cx="33.6" cy="25.6" r=".32" fill="none" stroke="#f0f" stroke-width=".14"/>
<circle cx="14.4" cy="19.2" r=".3" fill="#f0f"/>
<circle cx="14.4" cy="19.2" r=".3" fill="none" stroke="#f0f" stroke-width=".14"/>
<circle cx="14.4" cy="25.6" r=".31" fill="#f0f"/>
<circle cx="14.4" cy="25.6" r=".31" fill="none" stroke="#f0f" stroke-width=".14"/>
<circle cx="84.8" cy="48" r=".3" fill="#f0f"/>
<circle cx="84.8" cy="48" r=".3" fill="none" stroke="#f0f" stroke-width=".14"/>
<circle cx="67.2" cy="35.2" r=".3" fill="#f0f"/>
<circle cx="67.2" cy="35.2" r=".3" fill="none" stroke="#f0f" stroke-width=".14"/>
<circle cx="84.8" cy="22.4" r=".3" fill="#f0f"/>
<circle cx="84.8" cy="22.4" r=".3" fill="none" stroke="#f0f" stroke-width=".14"/>
<circle cx="84.8" cy="36.8" r=".3" fill="#f0f"/>
<circle cx="84.8" cy="36.8" r=".3" fill="none" stroke="#f0f" stroke-width=".14"/>
<circle cx="84.8" cy="35.2" r=".3" fill="#f0f"/>
<circle cx="84.8" cy="35.2" r=".3" fill="none" stroke="#f0f" stroke-width=".14"/>
<circle cx="89.6" cy="35.2" r=".31" fill="#f0f"/>
<circle cx="89.6" cy="35.2" r=".31" fill="none" stroke="#f0f" stroke-width=".14"/>
<circle cx="89.6" cy="36.8" r=".31" fill="#f0f"/>
<circle cx="89.6" cy="36.8" r=".31" fill="none" stroke="#f0f" stroke-width=".14"/>
<circle cx="25.6" cy="56" r=".31" fill="#f0f"/>
<circle cx="25.6" cy="56" r=".31" fill="none" stroke="#f0f" stroke-width=".14"/>
<circle cx="273.7" cy="73.6" r=".32" fill="#f0f"/>
<circle cx="273.7" cy="73.6" r=".32" fill="none" stroke="#f0f" stroke-width=".14"/>
<circle cx="19.2" cy="100.8" r=".3" fill="#f0f"/>
<circle cx="19.2" cy="100.8" r=".3" fill="none" stroke="#f0f" stroke-width=".14"/>
<text font-size="3.3" x="14.4" y="86.4">RTC Battery</text>
<text font-size="3.3" fill="#008000" x="153.7" y="134.4">EMI</text>
<text font-size="3.2" fill="#f00" x="18.8" y="62.8">*</text>
<g font-size="3">
<text x="240.1" y="198">HSW MCP(3/11) RTC,SATA,XDP</text>
<text x="235.5" y="204.3">LA-A921PR01</text>
</g>
<text font-size="2.7" x="241.8" y="194.5">Compal Electronics, Inc.</text>
<text font-size="2.1" fill="#008000" x="67.3" y="16.3">JME2 Short PAD placement to Bottom side.</text>
<g font-size="2.1" fill="#00f">
<text x="272.1" y="35.5">HDD</text>
<text x="270.5" y="43.5">NGFF(SSD)</text>
</g>
<g font-size="2.1">
<text x="12.9" y="137.6">ME_EN</text>
<text x="176.1" y="194.4">Compal Secret Data</text>
</g>
<g font-size="1.7" fill="#00f">
<text x="19.3" y="60.6">INTVRMEN (+1.05VA)</text>
<text x="20.9" y="63.8">L：Integrated VRM disable</text>
<text x="20.9" y="62.2">H：Integrated VRM enable</text>
<text x="246.5" y="76.9">within 500 mils</text>
<text x="16" y="91.2">W=20mils</text>
<text x="44.9" y="91.2">W=20mils</text>
</g>
<text font-size="1.7" fill="#008000" x="35.3" y="107.3">Safty suggestion remove EE side ,Keep PWR side</text>
<g font-size="1.7">
<text x="12.9" y="140.6">ME debug mode,this signal has a weak internal PD</text>
<text x="12.9" y="142.2">* Low = Disabled (Default)</text>
<text x="12.9" y="143.8">High = Enabled [Flash Descriptor Security Overide]</text>
<text x="133.7" y="194.3">Security Classification</text>
<text x="137" y="197.3">Issued Date</text>
<text x="160.1" y="196.8">2013/07/24</text>
<text x="183.1" y="197.5">Deciphered Date</text>
<text x="204.9" y="196.8">2015/07/24</text>
</g>
<g font-size="1.4" fill="#f00">
<text x="38.8" y="15.7">PCH_RTCX1</text>
<text x="38.8" y="18.9">PCH_RTCX2</text>
<text x="133.2" y="28.5">PCH_RTCX1</text>
<text x="133.2" y="30.1">PCH_RTCX2</text>
<text x="133.2" y="33.3">PCH_INTVRMEN</text>
<text x="133.2" y="34.9">PCH_SRTCRST#</text>
<text x="133.2" y="36.5">PCH_RTCRST#</text>
<text x="133.2" y="47.7">HDA_BIT_CLK</text>
<text x="133.2" y="49.3">HDA_SYNC</text>
<text x="133.2" y="50.9">HDA_RST#</text>
<text x="133.2" y="52.5">HDA_SDIN0</text>
<text x="15.3" y="55.7">PCH_INTVRMEN</text>
<text x="133.2" y="55.7">ME_EN</text>
<text x="227.6" y="65.3">PCH_GPIO34</text>
<text x="133.2" y="71.7">PCH_JTAG_RST#</text>
<text x="227.6" y="66.9">PCH_GPIO35</text>
<text x="227.6" y="68.5">PCH_GPIO36</text>
<text x="227.6" y="70.1">PCH_GPIO371</text>
<text x="133.2" y="73.3">PCH_JTAG_TCK</text>
<text x="133.2" y="74.9">PCH_JTAG_TDI</text>
<text x="133.2" y="76.5">PCH_JTAG_TDO</text>
<text x="133.2" y="82.9">PCH_TCK_JTAGX</text>
<text x="133.2" y="78.1">PCH_JTAG_TMS</text>
<text x="227.6" y="78.1">SATA_RCOMP</text>
<text x="227.6" y="79.7">PCH_SATALED#</text>
<text x="37.2" y="132.5">ME_EN</text>
<text x="179.6" y="142.1">HDA_BIT_CLK</text>
<text x="179.6" y="140.5">HDA_RST#</text>
<text x="179.6" y="143.7">ME_EN</text>
<text x="256.4" y="140.5">PCH_GPIO37</text>
<text x="179.6" y="145.3">HDA_SYNC</text>
<text x="38.8" y="159.7">PCH_JTAG_TCK</text>
</g>
<g font-size="1.4" fill="#000080">
<text x="17.6" y="20.6">R33</text>
<text x="22.9" y="23.9">Y1</text>
<text x="24" y="20.6">10M_0402_5%</text>
<text x="16" y="28.6">32.768KHZ 12.5PF 9H03200031</text>
<text x="79.9" y="28.6">C2</text>
<text x="92.2" y="28.6">JME1</text>
<text x="16" y="35">C3</text>
<text x="35.3" y="35">C4</text>
<text x="68.9" y="33.4">R36</text>
<text x="70.3" y="30">1U_0402_6.3V6K</text>
<text x="73.7" y="33.4">20K_0402_1%</text>
<text x="92.2" y="30.5">SHORT PADS</text>
<text x="108.9" y="31.7">R35</text>
<text x="123.3" y="31.7">1M_0402_5% SM_INTRUDER#</text>
<text x="16" y="38.2">15P_0402_50V8J</text>
<text x="35.3" y="38.2">15P_0402_50V8J</text>
<text x="68.9" y="38.2">R37</text>
<text x="73.7" y="38.2">20K_0402_1%</text>
<text x="70.3" y="44.4">1U_0402_6.3V6K</text>
<text x="79.9" y="43">C5</text>
<text x="92.2" y="43">JME2</text>
<text x="92.2" y="44.9">SHORT PADS</text>
<text x="28.9" y="57.4">R40</text>
<text x="28.9" y="55.8">R39</text>
<text x="43.3" y="57.4">330K_0402_5%</text>
<text x="43.3" y="55.8">330K_0402_5%</text>
<text x="124.9" y="71.8">T108</text>
<text x="240.1" y="71.8">0_0402_5%</text>
<text x="124.9" y="75">T118</text>
<text x="124.9" y="76.6">T113</text>
<text x="124.9" y="83">T106</text>
<text x="124.9" y="78.2">T119</text>
<text x="244.9" y="78.2">R43</text>
<text x="259.3" y="78.2">3.01K_0402_1%</text>
<text x="25.7" y="100.6">R107</text>
<text x="40" y="100.6">0_0402_5%</text>
<text x="20.9" y="105.4">C179</text>
<text x="20.9" y="106.8">1U_0402_6.3V6K</text>
<text x="19.3" y="134.2">R1239 @</text>
<text x="32" y="134.2">1K_0402_5%</text>
<text x="160.1" y="139">RP14</text>
<text x="228.9" y="140.6">R99</text>
<text x="243.3" y="140.6">10K_0402_5%</text>
<text x="160.1" y="148.6">33_8P4R_5%</text>
<text x="22.4" y="161.4">R86 @</text>
<text x="33.7" y="161.4">51_0402_5%</text>
</g>
<g font-size="1.4">
<text x="20.5" y="18.8">1</text>
<text x="28.4" y="18.8">2</text>
<text x="91.3" y="23.6">ME CMOS</text>
<text x="20.5" y="25.2">1</text>
<text x="26.8" y="25.2">2</text>
<text x="63.8" y="28.2">+RTCVCC</text>
<text x="85.3" y="25.8">1</text>
<text x="89.3" y="26.1" transform="rotate(-90 89.3 26.1)">2</text>
<text x="103.8" y="25.1">+RTCVCC</text>
<text x="147.7" y="28.4">AW5</text>
<text x="14.8" y="33.8">1</text>
<text x="34" y="33.8">1</text>
<text x="71.8" y="34.8">1</text>
<text x="79.5" y="34.8">2</text>
<text x="85.3" y="31.3">2</text>
<text x="89.3" y="30.7" transform="rotate(-90 89.3 30.7)">1</text>
<text x="92.2" y="32.4">@</text>
<text x="113.4" y="31.6">1</text>
<text x="121.2" y="31.6">2</text>
<text x="148.1" y="31.6">AU6</text>
<text x="148.2" y="33.2">AV7</text>
<text x="148.2" y="34.8">AV6</text>
<text x="148.3" y="30">AY5</text>
<text x="222" y="31.6">J5</text>
<text x="222" y="33.2">H5</text>
<text x="222" y="34.8">B15</text>
<text x="243.9" y="34">SATA_PRX_DTX_P0</text>
<text x="243.9" y="35.8">SATA_PTX_DRX_N0</text>
<text x="243.9" y="32.4">SATA_PRX_DTX_N0</text>
<text x="258.9" y="34">&lt;20&gt;</text>
<text x="259.1" y="35.8">&lt;20&gt;</text>
<text x="259.1" y="32.4">&lt;20&gt;</text>
<text x="14.8" y="39.3">2</text>
<text x="34" y="39.3">2</text>
<text x="71.8" y="36.4">1</text>
<text x="79.5" y="36.4">2</text>
<text x="85.3" y="40.2">1</text>
<text x="89.3" y="40.5" transform="rotate(-90 89.3 40.5)">2</text>
<text x="148.1" y="36.4">AU7</text>
<text x="222" y="36.4">A15</text>
<text x="222" y="41.2">H8</text>
<text x="222" y="39.6">J8</text>
<text x="243.9" y="37.4">SATA_PTX_DRX_P0</text>
<text x="243.9" y="42">PCIE_PRX_DTX_P6L0</text>
<text x="243.9" y="40.4">PCIE_PRX_DTX_N6L0</text>
<text x="258.9" y="37.4">&lt;20&gt;</text>
<text x="260.4" y="42">&lt;20&gt;</text>
<text x="260.6" y="40.4">&lt;20&gt;</text>
<text x="85.3" y="45.7">2</text>
<text x="89.3" y="45.1" transform="rotate(-90 89.3 45.1)">1</text>
<text x="92.2" y="46.8">@</text>
<text x="147.7" y="47.6">AW8</text>
<text x="222" y="42.8">A17</text>
<text x="222" y="44.4">B17</text>
<text x="222" y="47.6">J6</text>
<text x="243.9" y="43.8">PCIE_PTX_DRX_N6L0</text>
<text x="243.9" y="45.4">PCIE_PTX_DRX_P6L0</text>
<text x="260.4" y="45.4">&lt;20&gt;</text>
<text x="260.6" y="43.8">&lt;20&gt;</text>
<text x="52.5" y="50.6">+RTCVCC</text>
<text x="112.4" y="53.2">&lt;17&gt;</text>
<text x="117.2" y="53.2">HDA_SDIN0</text>
<text x="147.4" y="49.2">AV11</text>
<text x="147.5" y="52.5">AY10</text>
<text x="148.1" y="50.8">AU8</text>
<text x="222" y="49.2">H6</text>
<text x="222" y="50.8">B14</text>
<text x="222" y="52.5">C15</text>
<text x="33.4" y="57.2">1</text>
<text x="33.4" y="55.6">1</text>
<text x="36.9" y="57.4">@</text>
<text x="41.1" y="57.2">2</text>
<text x="41.1" y="55.6">2</text>
<text x="112.4" y="56.4">&lt;19&gt;</text>
<text x="117.2" y="56.4">ME_EN</text>
<text x="146.9" y="57.2">AW10</text>
<text x="147.3" y="55.6">AU11</text>
<text x="147.3" y="54">AU12</text>
<text x="147.4" y="58.8">AV10</text>
<text x="222" y="55.6">F5</text>
<text x="222" y="57.2">E5</text>
<text x="222" y="58.8">C17</text>
<text x="148.3" y="60.5">AY8</text>
<text x="222" y="60.5">D17</text>
<text x="222" y="65.2">V1</text>
<text x="248.7" y="66">PCH_GPIO34</text>
<text x="259.6" y="66">&lt;9&gt;</text>
<text x="147.3" y="71.6">AU62</text>
<text x="222" y="66.8">U1</text>
<text x="222" y="68.5">V6</text>
<text x="222" y="70">AC1</text>
<text x="233.7" y="71.8">@R56</text>
<text x="244.4" y="70">2</text>
<text x="248.7" y="67.6">PCH_GPIO35</text>
<text x="248.7" y="69.4">PCH_GPIO36</text>
<text x="253.5" y="70.8">NGFF_SSD_PEDET</text>
<text x="259.6" y="67.6">&lt;9&gt;</text>
<text x="259.6" y="69.4">&lt;9&gt;</text>
<text x="268.7" y="70.8">&lt;20&gt;</text>
<text x="269.8" y="66.6">+1.05VS_ASATA3PLL</text>
<text x="147.3" y="74.8">AD61</text>
<text x="147.4" y="73.2">AE62</text>
<text x="147.4" y="76.5">AE61</text>
<text x="222" y="73.2">A12</text>
<text x="222" y="76.5">K10</text>
<text x="222" y="74.8">L11</text>
<text x="147.3" y="78">AD62</text>
<text x="147.4" y="82.8">AE63</text>
<text x="147.6" y="79.6">AL11</text>
<text x="148.1" y="81.2">AC4</text>
<text x="222" y="78">C12</text>
<text x="222" y="79.6">U3</text>
<text x="248.4" y="80.6">PCH_SATALED#</text>
<text x="249.4" y="78">1</text>
<text x="257.2" y="78">2</text>
<text x="261.4" y="80.6">&lt;9&gt;</text>
<text x="116.9" y="89.2">SMT</text>
<text x="148.2" y="84.5">AV2</text>
<text x="15.7" y="93.9">+RTCVCC</text>
<text x="45.2" y="93.9">+RTCBATT</text>
<text x="30.1" y="100.5">1</text>
<text x="33.7" y="100.6">@</text>
<text x="38.1" y="100.5">2</text>
<text x="19.6" y="104.2">1</text>
<text x="40" y="103.6">2/4</text>
<text x="19.6" y="109.7">2</text>
<text x="10.9" y="125.9">+3VALW_PCH</text>
<text x="23.7" y="132.5">1</text>
<text x="31.5" y="132.5">2</text>
<text x="222.2" y="133.9">+3VS</text>
<text x="117.2" y="142.8">&lt;17&gt;</text>
<text x="118.8" y="141.2">&lt;17&gt;</text>
<text x="122" y="142.8">HDA_BITCLK_AUDIO</text>
<text x="123.6" y="141.2">HDA_RST_AUDIO#</text>
<text x="158.2" y="140.5">1</text>
<text x="158.2" y="142">2</text>
<text x="158.2" y="143.6">3</text>
<text x="164.9" y="139">EMI@</text>
<text x="166" y="140.5">8</text>
<text x="166" y="142">7</text>
<text x="166" y="143.6">6</text>
<text x="233.4" y="140.5">1</text>
<text x="236.9" y="140.6">@</text>
<text x="241.2" y="140.5">2</text>
<text x="117.2" y="144.4">&lt;17&gt;</text>
<text x="118.8" y="146">&lt;17&gt;</text>
<text x="122" y="144.4">HDA_SDOUT_AUDIO</text>
<text x="123.6" y="146">HDA_SYNC_AUDIO</text>
<text x="158.2" y="145.2">4</text>
<text x="166" y="145.2">5</text>
<text x="25.4" y="159.6">1</text>
<text x="33.1" y="159.6">2</text>
<text x="56" y="167.6">SMT</text>
<text x="229.8" y="196.8">Title</text>
<text x="228.9" y="203">Custom</text>
<text x="229.5" y="201.4">Size</text>
<text x="234.3" y="201.4">Document Number</text>
<text x="281.7" y="201.4">Rev</text>
<text x="283.5" y="203">1.0</text>
<text x="229.2" y="206.2">Date:</text>
<text x="236.9" y="206.2">Tuesday, December 17, 2013</text>
<text x="261.2" y="206.2">Sheet</text>
<text x="268.9" y="206.2">6</text>
<text x="273.7" y="206.2">of</text>
<text x="278.5" y="206.2">38</text>
</g>
<g font-size="1.4" fill="#004080">
<text x="152.9" y="29.5">RTCX1</text>
<text x="152.9" y="34.3">INTVRMEN</text>
<text x="152.9" y="35.9">SRTCRST</text>
<text x="152.9" y="32.7">INTRUDER</text>
<text x="152.9" y="31.1">RTCX2</text>
<text x="204.9" y="32.7">SATA_RN0/PERN6_L3</text>
<text x="205.1" y="34.3">SATA_RP0/PERP6_L3</text>
<text x="205.2" y="35.9">SATA_TN0/PETN6_L3</text>
<text x="152.9" y="37.5">RTCRST</text>
<text x="204.9" y="40.7">SATA_RN1/PERN6_L2</text>
<text x="205.4" y="37.5">SATA_TP0/PETP6_L3</text>
<text x="205.1" y="42.3">SATA_RP1/PERP6_L2</text>
<text x="205.2" y="43.9">SATA_TN1/PETN6_L2</text>
<text x="205.4" y="45.5">SATA_TP1/PETP6_L2</text>
<text x="152.9" y="48.7">HDA_BCLK/I2S0_SCLK</text>
<text x="152.9" y="50.3">HDA_SYNC/I2S0_SFRM</text>
<text x="152.9" y="51.9">HDA_RST/I2S_MCLK</text>
<text x="152.9" y="53.5">HDA_SDI0/I2S0_RXD</text>
<text x="204.9" y="48.7">SATA_RN2/PERN6_L1</text>
<text x="205.1" y="50.3">SATA_RP2/PERP6_L1</text>
<text x="205.2" y="51.9">SATA_TN2/PETN6_L1</text>
<text x="205.4" y="53.5">SATA_TP2/PETP6_L1</text>
<text x="152.9" y="56.7">HDA_SDO/I2S0_TXD</text>
<text x="152.9" y="55.1">HDA_SDI1/I2S1_RXD</text>
<text x="152.9" y="58.3">HDA_DOCK_EN/I2S1_TXD</text>
<text x="152.9" y="59.9">HDA_DOCK_RST/I2S1_SFRM</text>
<text x="204.9" y="56.7">SATA_RN3/PERN6_L0</text>
<text x="205.1" y="58.3">SATA_RP3/PERP6_L0</text>
<text x="205.2" y="59.9">SATA_TN3/PETN6_L0</text>
<text x="152.9" y="61.5">I2S1_SCLK</text>
<text x="205.4" y="61.5">SATA_TP3/PETP6_L0</text>
<text x="207.9" y="66.3">SATA0GP/GPIO34</text>
<text x="207.9" y="67.9">SATA1GP/GPIO35</text>
<text x="207.9" y="69.5">SATA2GP/GPIO36</text>
<text x="207.9" y="71.1">SATA3GP/GPIO37</text>
<text x="152.9" y="72.7">PCH_TRST</text>
<text x="152.9" y="74.3">PCH_TCK</text>
<text x="152.9" y="75.9">PCH_TDI</text>
<text x="152.9" y="77.5">PCH_TDO</text>
<text x="212.2" y="74.3">SATA_IREF</text>
<text x="216" y="77.5">RSVD</text>
<text x="216" y="75.9">RSVD</text>
<text x="152.9" y="83.9">JTAGX</text>
<text x="152.9" y="80.7">RSVD</text>
<text x="152.9" y="82.3">RSVD</text>
<text x="152.9" y="79.1">PCH_TMS</text>
<text x="210.1" y="79.1">SATA_RCOMP</text>
<text x="213.4" y="80.7">SATALED</text>
<text x="152.9" y="85.5">RSVD</text>
</g>
<text font-size="1.3" fill="#00f" x="216.1" y="92.4">Rev1p2</text>
<g font-size="1.3">
<text x="133.8" y="200.6">THIS SHEET OF ENGINEERING DRAWING IS THE PROPRIETARY PROPERTY OF COMPAL ELECTRONICS, INC. AND CONTAINS CONFIDENTIAL</text>
<text x="133.8" y="202.1">AND TRADE SECRET INFORMATION. THIS SHEET MAY NOT BE TRANSFERED FROM THE CUSTODY OF THE COMPETENT DIVISION OF R&amp;D</text>
<text x="133.8" y="203.6">DEPARTMENT EXCEPT AS AUTHORIZED BY COMPAL ELECTRONICS, INC. NEITHER THIS SHEET NOR THE INFORMATION IT CONTAINS</text>
<text x="133.8" y="205.1">MAY BE USED BY OR DISCLOSED TO ANY THIRD PARTY WITHOUT PRIOR WRITTEN CONSENT OF COMPAL ELECTRONICS, INC.</text>
</g>
<g font-size="1.1">
<text x="30.1" y="1.1">5</text>
<text x="87" y="1.1">4</text>
<text x="144" y="1.1">3</text>
<text x="201" y="1.1">2</text>
<text x="257.9" y="1.1">1</text>
<text x=".5" y="28.2">D</text>
<text x="286.9" y="28.2">D</text>
<text x="177.7" y="65">5 OF 19</text>
<text x=".5" y="79.3">C</text>
<text x="286.9" y="79.3">C</text>
<text x=".5" y="130.6">B</text>
<text x="286.9" y="130.6">B</text>
<text x=".5" y="181.7">A</text>
<text x="286.9" y="181.7">A</text>
<text x="30.1" y="207.6">5</text>
<text x="87" y="207.6">4</text>
<text x="144" y="207.6">3</text>
<text x="201" y="207.6">2</text>
<text x="257.9" y="207.6">1</text>
</g>
<text font-size="1.1" fill="#000080" x="153.7" y="23.4">U1E</text>
<g font-size="1.1" fill="#00f">
<text x="177.7" y="23.1">HASWELL_MCP_E</text>
<text x="174.5" y="33">RTC</text>
<text x="174.5" y="53.8">AUDIO</text>
<text x="193.7" y="53.8">SATA</text>
<text x="174.5" y="77.8">JTAG</text>
</g>
</svg>
